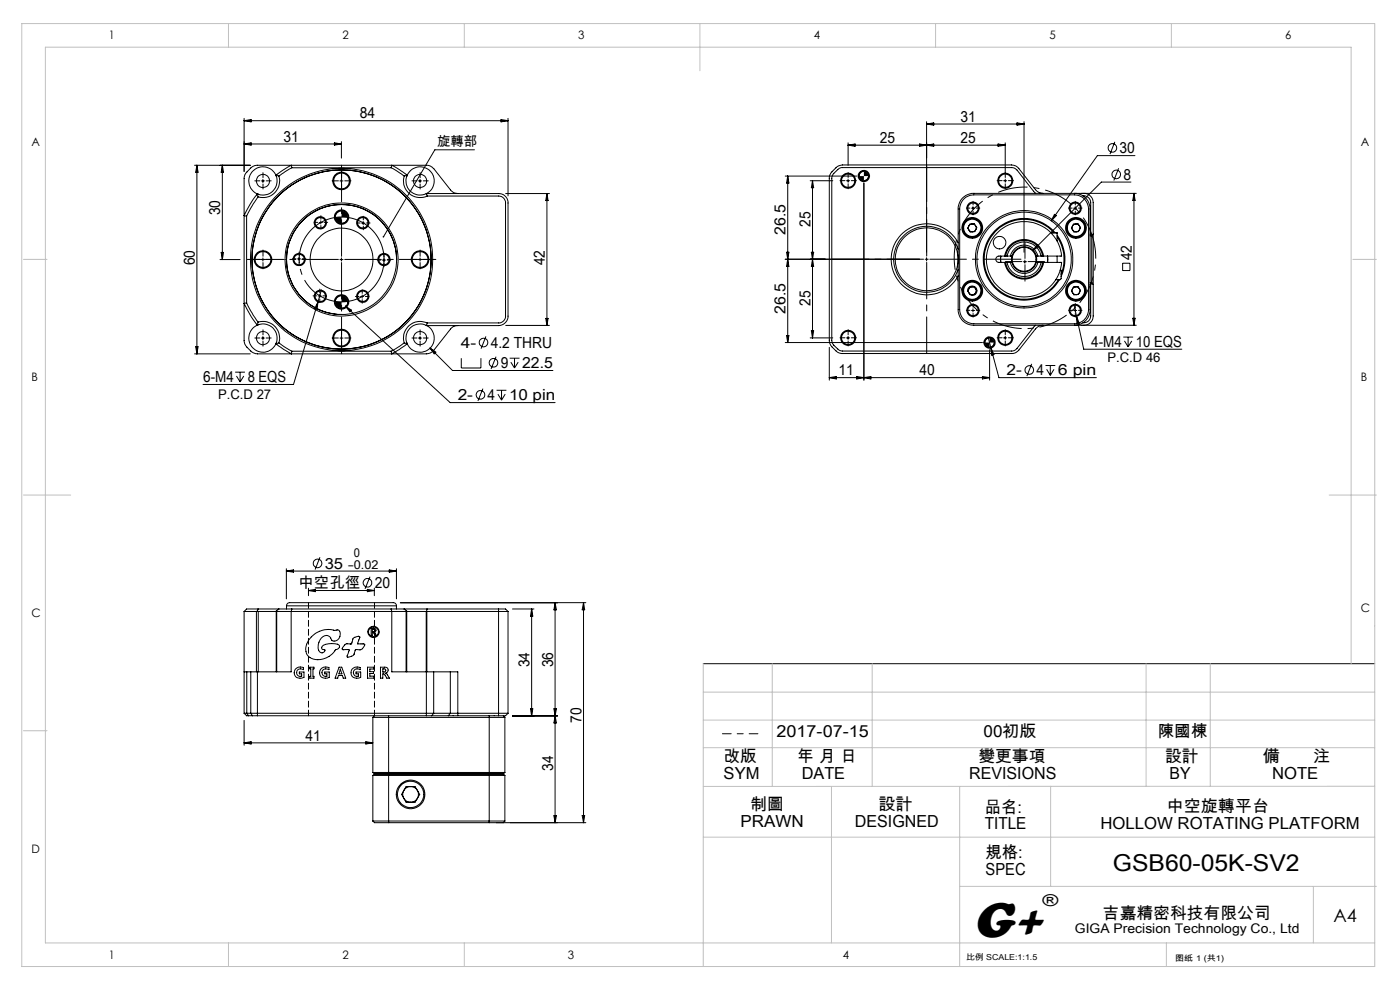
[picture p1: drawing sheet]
<svg xmlns="http://www.w3.org/2000/svg" width="297mm" height="210mm" viewBox="0 0 297 210" stroke-linecap="round" stroke-linejoin="round" font-family="sans-serif">
<g fill="none" stroke="#000" stroke-width=".21">
<path d="M41.3 35.1h11.8M41.8 35.1l.2 1.4h-.5zM41.8 35.1v40M47.2 35.1v20M47.2 35.1l.2 1.4h-.5zM51.8 25.1v11.3M51.8 25.6l1.5-.2v.5zM51.8 25.6h56M51.8 30.5h20.6M51.8 30.5l1.5-.2v.5zM55.5 38.4h.6M55.8 38.1v.6"/>
<path d="M58.6 37.2v.2M58.6 37.2l.6 .2M58.6 37.4a3 3 0 0 1-.7 3.1 3 3 0 0 1-3.1 .7M58.6 37.4a3 3 0 0 0-4.9-1.2 3 3 0 0 0 1.1 5M59.2 37.4a3.5 3.5 0 0 1-4.4 4.4M61.9 35.6l-2.7 1.8M61.9 35.6l-.1-.5-2 1.1-1.2 1M61.9 35.6h21.1M70.9 30.3l1.5 .2-1.5 .3zM72.1 38.4h.7M72.4 38.1v.6M72.4 30v3.5"/>
<path d="M83 35.6l2.8 1.8M83 35.6l.1-.5 1.6 .9 1.6 1.2M85.8 37.4a3.5 3.5 0 0 0 1 3.7 3.5 3.5 0 0 0 3.8 .5M86.3 37.2v.2M86.3 37.4a2.99 2.99 0 0 0 .8 3.2 2.99 2.99 0 0 0 3.3 .5M86.3 37.4a3 3 0 0 1 4.8-1.3 3 3 0 0 1-.7 5M86.3 37.2l-.5 .2M88.8 38.4h.6M89.1 38.1v.6M100.6 31.8h-8.3l-10.9 18.4M106.3 25.4l1.5 .2-1.5 .3zM107.8 25.1v16.4"/>
<path d="M166.6 37.4h15.2M167.1 37.4v35.3M167.1 37.4l.3 1.4h-.5zM171.9 38.3h4.8M172.4 38.3v33.4M172.4 38.3l.2 1.5h-.5zM179.6 38.3h.6M179.9 30.3v4.8M179.9 38v.7M179.9 30.8h33.4M179.9 30.8l1.5-.3v.5zM183.3 36.3a1.02 1.02 0 0 0-1.1 1.1"/>
<path d="M183.3 38.8v41.8M184.3 37.4a1.02 1.02 0 0 1-1 .9M195.1 30.5l1.5 .3-1.5 .2zM196.6 25.8v27.7M196.6 30.8l1.5-.3v.5zM196.6 26.3l1.5-.2v.5zM196.6 26.3h20.6M211.7 30.5l1.6 .3-1.6 .2zM212.9 38.3h.7M213.3 30.3v6.5M213.3 38v.7M215.8 26.1l1.4 .2-1.4 .3z"/>
<path d="M217.2 25.8v27.7M236.5 30.1l-1 2.6M237.3 35.7l-1 2.6M239.9 38.6h-6.3l-14.5 14.5M240.8 33h-8l-9.8 13.8M46.7 55.1h4.2M46.9 53.5h.5l-.2 1.6zM52.3 45.9v18.3M54.6 41.2h.2M54.6 41.2l-1.3 1.7-1.5 2.8 .5 .2M54.6 41.2l.2 .6M54.8 41.8l-1.1 1.4-1.4 2.7"/>
<path d="M55.5 55.1h.6M55.8 54.7v.7M63.1 54.9h.7M63.4 54.6v.6M67.7 47.2h.7M68.1 46.8v.7M72.1 55.1h.7M72.4 54.7v.7M72.5 44.7a1.33 1.33 0 0 0-1.4 1.4M73.8 46.1a1.33 1.33 0 0 1-1.3 1.3M76.7 47.3h.7M77 47v.7"/>
<path d="M81.1 55.2h.7M81.5 54.8v.7M84.1 55.1a11.7 11.7 0 0 0-11.6-11.7 11.7 11.7 0 0 0-11.7 11.6 11.7 11.7 0 0 0 11.7 11.7M88.8 55.1h.6M89.1 54.7v.7M90.5 41.1h15.3a1.97 1.97 0 0 1 2 2v24a2.02 2.02 0 0 1-2 2l-15.3-.1M90.5 41.1h-.1M90.5 41.1l.1 .5M90.6 41.6h15.2a1.45 1.45 0 0 1 1.4 1.5v24a1.45 1.45 0 0 1-1.4 1.4h-15.2M97.1 41.1a1.94 1.94 0 0 1-1.5-.8l-3.6-4.5a1.91 1.91 0 0 0-1.5-.7h-36.1l-.9 .3-1.1 1.1a1.78 1.78 0 0 0-.6 1.4v34.3a1.92 1.92 0 0 0 .6 1.5l.9 .9 1.3 .5h35.9a2.08 2.08 0 0 0 1.5-.8l3.6-4.5a1.79 1.79 0 0 1 1.5-.7M107.3 41.1h9.3M116 41.1v27.9"/>
<path d="M116 41.1l.3 1.4h-.5zM166.6 55h28.5M166.9 53.5h.5l-.3 1.5zM167.1 55l.3 1.5h-.5zM172.1 53.5h.5l-.2 1.5zM172.4 55l.2 1.5h-.5zM196.3 55h.6M196.6 54.7v.6M203.3 51.5a7.5 7.5 0 0 0-11.5-2.3 7.5 7.5 0 0 0 0 11.6 7.5 7.5 0 0 0 11.5-2.3M203.3 52.9a7 7 0 0 0-10.8-3.6 7 7 0 0 0 0 11.4 7 7 0 0 0 10.8-3.6M204.6 42.1l1.1-.7 .9-.1h21.3a3 3 0 0 1 3 3v21.4a3.1 3.1 0 0 1-3 3h-21.3a3 3 0 0 1-3-3v-21.4l.3-1.2zM205.7 47.5h1l.5 .8-.4 .8-1 .1-.5-.8z"/>
<path d="M206.1 44.2h.7M206.4 43.8v.7M212.3 55v.6zM212.3 54.4v.6M212.3 54.3v.7M213.1 54.3a4.2 4.2 0 0 1 4.2-3.5 4.2 4.2 0 0 1 4.1 3.5M213.1 55.7a4.2 4.2 0 0 0 4.2 3.5 4.2 4.2 0 0 0 4.1-3.5M213.3 55.7a4 4 0 0 0 4 3.3 4 4 0 0 0 3.9-3.3M213.3 54.3a4 4 0 0 1 4-3.3 4 4 0 0 1 3.9 3.3M213.6 55.7a3.7 3.7 0 0 0 3.7 3 3.7 3.7 0 0 0 3.6-3M213.6 54.3a3.7 3.7 0 0 1 3.7-3 3.7 3.7 0 0 1 3.6 3M214.3 55.7a2.98 2.98 0 0 0 3 2.3 2.98 2.98 0 0 0 2.9-2.3"/>
<path d="M214.3 54.3a2.98 2.98 0 0 1 3-2.3 2.98 2.98 0 0 1 2.9 2.3M214.7 55.7a2.68 2.68 0 0 0 2.6 2 2.68 2.68 0 0 0 2.6-2M214.7 54.3a2.69 2.69 0 0 1 2.6-2 2.69 2.69 0 0 1 2.6 2M214.7 54.3v1.4M214.7 54.3h-2.8a.67 .67 0 0 0-.7 .7 .67 .67 0 0 0 .7 .7h2.8M217.1 55.5h.7M217.4 55.2v.6M218.8 52.8l.8 .8 .3 .7M219.7 41l-3.9-4.9-1-.5h-36.3l-.5 .1-1.2 1.2-.3 .8v34.6l.4 .9 .9 .9 .8 .4h36.2l.6-.2 .4-.4 3.9-4.9M219.9 54.3v1.4M219.9 54.3h5.3a8 8 0 0 0-12.1-6.1 8 8 0 0 0 0 13.6 8 8 0 0 0 12.1-6.1h-5.3M220 51.9l.4 .3-1.3 .9z"/>
<path d="M221.3 41a2.08 2.08 0 0 1-1.6-.8l-3.6-4.4a1.94 1.94 0 0 0-1.5-.8h-35.8l-1.3 .4-1.3 1.3-.3 .9v34.8l.3 .9 1.1 1.1 .5 .4 .7 .2h36.1a1.79 1.79 0 0 0 1.5-.7l3.6-4.5a2.08 2.08 0 0 1 1.6-.8M222.2 54.3v1.3v-1.2M222.2 54.3v1.4M222.9 49.3l1.4 .1M223 49.4h1.3M223.6 49.3a8.5 8.5 0 0 0-12.6 0 8.5 8.5 0 0 0 1.2 12.5 8.5 8.5 0 0 0 12.3-2.5M223.7 45.5l.4 .2-1.1 1.1zM223.8 49.3a8.7 8.7 0 0 0-12.9-.2 8.7 8.7 0 0 0 1.2 12.9 8.7 8.7 0 0 0 12.7-2.7M224.3 49.9a8.6 8.6 0 0 1 .8 8.8M224.3 50.2a8.5 8.5 0 0 1 .8 8M224.3 49.4v1.7M224.3 54.3v1.4"/>
<path d="M224.9 57.3h.2v1.9l-.2 .1h-.9M227.7 47.5h1l.5 .8-.4 .8-1 .1-.5-.8zM227.8 44.2h.6M227.9 41a3.3 3.3 0 0 1 3.3 3.3v21.4a3.3 3.3 0 0 1-3.3 3.3M228.1 43.8v.7M229.7 41.5a1.47 1.47 0 0 1 1.7 1.5v6.7M229.9 41a1.97 1.97 0 0 1 2 2v24a1.97 1.97 0 0 1-2 2M231.2 49.7h.2M231.2 60h.4M231.2 50h.4M231.4 49.7l.3 .2M231.6 60l.1 .1"/>
<path d="M231.6 50v10M231.7 49.9l-.1 .1M231.9 49.7l-.2 .2M238.2 55.8h1.5v1.6h-1.5zM240.6 41v28M240.6 41l.2 1.5h-.5zM241.1 41h-34.5a3.3 3.3 0 0 0-3.3 3.3v21.4a3.3 3.3 0 0 0 3.3 3.3h34.5M41.3 75.1h11.8M41.5 73.5h.5l-.2 1.6zM49.9 78.9h2.1M50.2 79.8l.7 1.2M50.9 78.9v2.1"/>
<path d="M51.7 79.8l-.8 1.2M52.3 64.2l1.4 2.7 1.1 1.4M52.3 64.2l-.5 .2 1.5 2.8 1.3 1.7M54.6 68.9h.2M54.8 68.3a3.5 3.5 0 0 1 4.4 4.4M54.8 68.3l-.2 .6M54.8 68.9a3 3 0 0 1 3.1 .7 3 3 0 0 1 .7 3.1M54.8 68.9a3 3 0 0 0-1.1 5 3 3 0 0 0 4.9-1.2M55.5 71.7h.6M55.8 71.4v.7M58.6 72.9l1.6 1.2 1.6 1 .1-.6M58.6 72.7v.2"/>
<path d="M59.2 72.7l2.7 1.8M59.2 72.7l-.6 .2M61.9 74.5h21.1M67.5 64.1l-5.2 17.5h-19.2M67.5 64.1l-.2 1.5-.5-.2zM67.5 62.8h.7M67.8 62.4v.7M68.2 61.5l-.7 2.6M72.1 71.7h.7M72.4 71.4v.7M72.5 62.7a1.33 1.33 0 0 0-1.4 1.4M73.3 64.9l22.2 20.5h22.3"/>
<path d="M73.3 64.9l1.2 .9-.3 .3zM73.8 64.1a1.33 1.33 0 0 1-1.3 1.3M76.5 62.9h.7M76.8 62.6v.6M85.8 72.7l-2.8 1.8M85.8 72.7l.5 .2M86.3 72.7v.2M86.3 72.9l-1.6 1.2-1.6 1-.1-.6M88.8 71.7h.6M89.1 71.4v.7M90.4 69a2.98 2.98 0 0 0-3.3 .5 2.98 2.98 0 0 0-.8 3.2M90.4 69a3 3 0 0 1 .7 5 3 3 0 0 1-4.8-1.3"/>
<path d="M90.4 69h.1M90.6 68.5a3.5 3.5 0 0 0-3.8 .5 3.5 3.5 0 0 0-1 3.7M90.6 68.5l-.1 .5M91.2 73.8l4.8 4.8h21.3M91.2 73.8l1.3 .9-.4 .4zM97.9 76v2.1h4.1v-2.1M103.1 71.4l-1 2.6M105.2 75.7l-1 2.6M107.3 69h9.3M108.1 76h2.1M108.4 76.8l.7 1.3M109.1 76v2.1"/>
<path d="M109.9 76.8l-.8 1.3M115.8 67.5h.5l-.3 1.5zM166.6 72.7h41.8M166.9 71.2h.5l-.3 1.5zM171.9 71.7h4.8M172.1 70.2h.5l-.2 1.5zM175.9 73.7v6.9M179.6 71.7h.6M179.9 71.3v.7M181.8 79.9l1.5 .2-1.5 .3zM205.3 61.9a1.01 1.01 0 0 1 .9-1.2 1.01 1.01 0 0 1 1.1 1.1 1.01 1.01 0 0 1-1.3 .8M205.7 60.9l1-.1 .5 .8-.4 .9h-1l-.5-.8z"/>
<path d="M206.1 65.9h.7M206.4 65.5v.7M208.4 79.9l1.5 .2-1.5 .3zM209.6 71.5l.6 2.3M209.9 71.7a1.02 1.02 0 0 0-1 1M209.9 74.2v6.4M210.2 73.8l1.7 6.3h20.7M210.2 73.8l.7 1.4-.5 .1zM210.9 72.7v.1a.96 .96 0 0 1-1 .9M212.9 71.7h.7M213.3 71.3v.7M218.9 77.2l-1.1 2.6"/>
<path d="M221.8 77.5h2.1M222 78.3l.8 1.3M222.8 77.5v2.1M223.6 78.3l-.8 1.3M227.7 60.9l1-.1 .5 .8-.4 .9h-1l-.5-.8zM227.8 65.9h.6M227.8 64.5l.6 2.7M228.1 65.5v.7M228.4 67.2l1.5 6.9h20.8M228.4 67.2l.6 1.4-.5 .1zM231.2 60.4h.2M231.4 60.4v6.6a1.47 1.47 0 0 1-1.7 1.5"/>
<path d="M231.7 60.1l-.3 .3M231.7 60.1l.2 .3M238.3 71.5h2.1M238.5 72.3l.8 1.3M239.3 71.5v2.1M240.1 72.3l-.8 1.3M240.3 67.5h.5l-.2 1.5zM102.4 82.4l-1 2.6M105.3 82.8h2.1M105.6 83.6l.8 1.3M106.4 82.8v2.1M107.2 83.6l-.8 1.3"/>
<path d="M175.9 80.1l1.5-.2v.5zM183.3 80.1l1.4-.2v.5zM209.9 80.1h-34M67.9 118.2l-1 2.6M51.8 129.7h2.6M51.8 129.7v21.6M54.4 129.7v12.8M54.6 129.6l.2 .1M54.6 129.6l-.2 .1M54.8 129.2h4.4M54.8 129.2h-1.7a1.28 1.28 0 0 0-1.3 .5M54.8 129.2l-.2 .4"/>
<path d="M54.8 129.7h3.8M54.8 129.7v12.8M58.6 129.6l.1 .1M58.6 129.6v12.9M58.7 129.7h3.1M58.7 129.7v12.8M59.2 129.2h2.7M59.2 129.2l-.6 .4M60.7 120.6v6.4M60.7 121.1h23.4M60.7 121.1l1.6-.2v.5zM60.8 128.5a.87 .87 0 0 1 1.2-.7h21.4a.64 .64 0 0 1 .7 .7"/>
<path d="M60.8 128.5h23.3M60.8 128.5v.7M61.8 129.7v12.8h-7.2M61.8 129.7h21.3M61.9 129.2h21.1M61.9 129.2l-.1 .5M65.4 124.8v1.6M65.4 125.3h14M65.4 125.3l1.5-.3v.5zM66 135.1a4.8 4.8 0 0 1 5-1.4 .79 .79 0 0 1 .8 0 .79 .79 0 0 1 .4 .8 1.14 1.14 0 0 1-.5 1.3 1.14 1.14 0 0 1-1.4-.1 1.18 1.18 0 0 0-1-.9 1.18 1.18 0 0 0-1.1 .6 2.34 2.34 0 0 0-.3 3 .54 .54 0 0 0 .7 .1 .54 .54 0 0 0 .2-.7h-.3l-.3-.4a.92 .92 0 0 1 .8-.7l1.3-.2a1.73 1.73 0 0 1 1.7 .4 .96 .96 0 0 1-.9 1 4 4 0 0 1-5.7 1.3 2.7 2.7 0 0 1 .1-3.5zM73.1 136.8l.6-.2a.73 .73 0 0 0 .7 0 .73 .73 0 0 0 .4-.7l.1-.3a1.33 1.33 0 0 1 1.4-.6v.2l-.5 1.4h1a.35 .35 0 0 1 .6 .2 1.35 1.35 0 0 1-1.9 1l-.1 .1a1.41 1.41 0 0 1-1.6 1.5l-.2-.1v-.2l.5-1.3h-1.3l-.2-.2zM74.4 136.6h.1"/>
<path d="M77.9 125l1.5 .3-1.5 .2zM78.5 122.3l-1.1 2.6M78.7 133.3h.5a.44 .44 0 0 1 .5 .2 .44 .44 0 0 1-.1 .5l-.2 .1 .4 .7h-.2l-.5-.6h-.1v.6h-.3zM79 133.5a.32 .32 0 0 1 .4 0 .32 .32 0 0 1 0 .4l-.4 .1zM79.4 124.8v1.6M82.6 120.9l1.5 .2-1.5 .3zM83 129.2h2.7M83 129.2l.1 .5M83.1 129.7v12.8h8.9M83.1 129.7h3M84.1 128.5v.7M84.1 120.6v6.4"/>
<path d="M84.9 127.9h33.4M84.9 127.8h39.4M85.7 129.2h4.9M85.7 129.2l.6 .4M86.1 129.7v12.8M86.3 129.6l-.2 .1M86.3 129.7h4.1M86.3 129.6v12.9M90.4 129.7h.1M90.4 129.7l.1 22.1M90.5 129.7h.1M90.6 129.7h17.2"/>
<path d="M90.6 129.7v12.8M90.6 129.2h15.2M90.6 129.2l-.1 .5M105.8 129.2h1.4l.6 .5M105.8 129.2v22.6M107.8 129.7v21.6M108.7 129.2h4.6M112.8 129.2v22.7M112.8 129.2l.2 1.5h-.5zM117.8 127.9l.2 1.5h-.5zM117.8 127.9v46.6M123.8 127.8v46.7"/>
<path d="M123.8 127.8l.2 1.6h-.5zM51.8 151.3h.6M51.8 151.3l.5 .5h.4M51.8 142.5h.6M51.8 152.8v5.3M51.8 157.6l1.5-.3v.5zM51.8 157.6h27.3M52.4 142.5h.8M52.4 151.3h.8M52.4 142.5v8.8M52.4 151.3l.3 .5M52.7 151.8h.9"/>
<path d="M53.2 151.3h38.8M53.2 142.5h1.4M53.2 151.3l.4 .5M53.2 142.5v8.8M53.6 151.8h1M54.6 151.8h35.9M54.6 142.5v9.3M62.6 142a1.46 1.46 0 0 1 1.8-.4v.5a.84 .84 0 0 0-1.4 .3 .84 .84 0 0 0 1 1v-.5h-.5v-.4h1v1.2l-.5 .2a1.22 1.22 0 0 1-1.4-.5 1.22 1.22 0 0 1 0-1.4zM65.7 141.5h.9v.4h-.2v1.6h.2v.4h-.9v-.4h.2v-1.6h-.2zM68 142a1.42 1.42 0 0 1 1.8-.4v.5a.85 .85 0 0 0-1.4 .2 .85 .85 0 0 0 .8 1.2l.2-.1v-.5h-.5v-.4h.9v1.2a1.26 1.26 0 0 1-1.6-.1 1.26 1.26 0 0 1-.2-1.6zM71.9 141.5h.6l.8 2.4h-.5l-.2-.6h-.8l-.2 .6h-.5zM72.2 141.9l.3 1h-.6z"/>
<path d="M74.6 142a1.46 1.46 0 0 1 1.8-.4v.5a.84 .84 0 0 0-1.4 .3 .84 .84 0 0 0 1 1v-.5h-.5v-.4h1v1.2a1.28 1.28 0 0 1-1.6-.1 1.28 1.28 0 0 1-.3-1.6zM77.6 157.3l1.5 .3-1.5 .2zM78 141.5h1.3v.4h-.8v.6h.7v.4h-.7v.5h.8v.5h-1.3zM79.1 152.2h28M79.1 152.2v11.7M79.4 151.8l-.3 .4M80.7 141.5h.8a.65 .65 0 0 1 .8 .5 .65 .65 0 0 1-.5 .8l.8 1.1h-.5l-.6-1h-.3v1h-.5zM81.2 141.9l.6 .2v.2l-.2 .2h-.4zM81.8 142.8h.1M82.4 151.8v22.7M90.5 151.8h1.1M91.6 151.8h3.5"/>
<path d="M92 142.5h3.5M92 151.3h3.5M92 151.3l-.4 .5M92 142.5v8.8M95.1 151.8h8.7M95.5 151.3h12.3M95.5 142.5h1.6v9.3M95.5 151.3l-.4 .5M95.5 142.5v8.8M103.8 151.8h2M103.8 151.8v22.7M106.8 151.8l.3 .4"/>
<path d="M107.1 152.2v11.7M107.8 151.3l-.6 .5h-1.4M108.7 151.9h9.6M112.5 150.3h.5l-.2 1.6zM117.5 150.3h.5l-.2 1.6zM117.8 151.9l.2 1.4h-.5zM149.2 140.8h142.4M79.1 164.5h28M79.1 174.2h28M79.1 174.2a1.82 1.82 0 0 0 1.7 .3h1.6M79.1 163.9h28M79.1 164.5v9.7"/>
<path d="M79.1 163.9l.3 .3M79.4 164.2h27.4M79.4 164.2l-.3 .3M82.4 174.5h21.4M86.1 166.9h2l.9 1.6-.9 1.7h-2l-.9-1.7zM105.3 174.5h19M106.8 164.2l.3 .3M107.1 174.2l-.3 .3h-3M107.1 164.5v9.7M107.1 163.9l-.3 .3M117.5 173h.5l-.2 1.5zM123.5 173h.5l-.2 1.5z"/>
<circle cx="55.8" cy="38.4" r="1.4"/>
<circle cx="72.5" cy="38.4" r="1.87"/>
<circle cx="72.5" cy="38.4" r="1.66"/>
<circle cx="89.1" cy="38.4" r="1.4"/>
<circle cx="179.9" cy="38.3" r="1.4"/>
<circle cx="179.9" cy="38.3" r="1.61"/>
<circle cx="183.3" cy="37.3" r="1.01"/>
<circle cx="183.3" cy="37.3" r="1.2"/>
<circle cx="213.2" cy="38.4" r="1.59"/>
<circle cx="213.3" cy="38.3" r="1.4"/>
<circle cx="236" cy="31.4" r=".91"/>
<circle cx="236.8" cy="37" r=".91"/>
<circle cx="55.8" cy="55.1" r="1.67"/>
<circle cx="55.8" cy="55" r="1.86"/>
<circle cx="63.5" cy="55.1" r="1.1"/>
<circle cx="63.5" cy="55.1" r="1.31"/>
<circle cx="68" cy="47.3" r="1.3"/>
<circle cx="68" cy="47.3" r="1.1"/>
<circle cx="72.4" cy="55" r="19"/>
<circle cx="72.4" cy="46" r="1.53"/>
<circle cx="72.5" cy="55" r="19.3"/>
<circle cx="72.5" cy="55" r="6.7"/>
<circle cx="72.5" cy="55" r="12"/>
<circle cx="72.5" cy="55" r="11.7"/>
<circle cx="72.5" cy="46" r="1.33"/>
<circle cx="76.9" cy="47.3" r="1.3"/>
<circle cx="77" cy="47.3" r="1.1"/>
<circle cx="81.5" cy="55" r="1.09"/>
<circle cx="81.5" cy="55.1" r="1.3"/>
<circle cx="89.1" cy="55" r="1.87"/>
<circle cx="89.1" cy="55" r="1.67"/>
<circle cx="196.6" cy="55" r="6.7"/>
<circle cx="206.3" cy="48.3" r="2.01"/>
<circle cx="206.3" cy="48.3" r="1.83"/>
<circle cx="206.3" cy="48.3" r=".83"/>
<circle cx="206.3" cy="48.3" r="2.21"/>
<circle cx="206.4" cy="44.2" r="1.3"/>
<circle cx="206.4" cy="44.2" r="1.09"/>
<circle cx="212" cy="51.5" r="1.33"/>
<circle cx="217.2" cy="55" r="10"/>
<circle cx="217.2" cy="55" r="2.53"/>
<circle cx="217.3" cy="55" r="10.3"/>
<circle cx="228.1" cy="44.2" r="1.1"/>
<circle cx="228.1" cy="44.2" r="1.3"/>
<circle cx="228.2" cy="48.3" r="2.21"/>
<circle cx="228.2" cy="48.3" r="2"/>
<circle cx="228.3" cy="48.3" r="1.84"/>
<circle cx="228.3" cy="48.3" r=".84"/>
<circle cx="55.8" cy="71.7" r="1.4"/>
<circle cx="68" cy="62.9" r="1.3"/>
<circle cx="68" cy="62.9" r="1.1"/>
<circle cx="72.4" cy="64" r="1.53"/>
<circle cx="72.5" cy="71.7" r="1.87"/>
<circle cx="72.5" cy="71.7" r="1.66"/>
<circle cx="72.5" cy="64.1" r="1.34"/>
<circle cx="76.9" cy="62.9" r="1.3"/>
<circle cx="77" cy="62.9" r="1.1"/>
<circle cx="89.1" cy="71.7" r="1.4"/>
<circle cx="102.6" cy="72.6" r=".92"/>
<circle cx="104.7" cy="77" r=".92"/>
<circle cx="179.9" cy="71.7" r="1.4"/>
<circle cx="179.9" cy="71.7" r="1.6"/>
<circle cx="206.3" cy="61.7" r="2.01"/>
<circle cx="206.3" cy="61.7" r="1.83"/>
<circle cx="206.3" cy="61.7" r=".83"/>
<circle cx="206.3" cy="61.7" r="2.21"/>
<circle cx="206.4" cy="65.9" r="1.31"/>
<circle cx="206.4" cy="65.8" r="1.1"/>
<circle cx="209.9" cy="72.7" r="1.01"/>
<circle cx="209.9" cy="72.7" r="1.2"/>
<circle cx="213.3" cy="71.7" r="1.58"/>
<circle cx="213.3" cy="71.7" r="1.4"/>
<circle cx="218.4" cy="78.5" r=".92"/>
<circle cx="228.1" cy="65.8" r="1.11"/>
<circle cx="228.1" cy="65.9" r="1.31"/>
<circle cx="228.2" cy="61.7" r="2.21"/>
<circle cx="228.2" cy="61.7" r="2"/>
<circle cx="228.3" cy="61.7" r="1.84"/>
<circle cx="228.3" cy="61.7" r=".84"/>
<circle cx="101.9" cy="83.8" r=".92"/>
<circle cx="67.4" cy="119.5" r=".92"/>
<circle cx="78" cy="123.6" r=".92"/>
<circle cx="79.2" cy="134" r="1.06"/>
<circle cx="79.2" cy="134" r="1.2"/>
<circle cx="87.1" cy="168.5" r="3"/>
<circle cx="87.1" cy="168.5" r="1.66"/>
<circle cx="87.1" cy="168.5" r="2.78"/>
</g>
<path d="M81.1 52.4a9 9 0 0 0-15-3.7 9 9 0 0 0 3.8 15 9 9 0 0 0 11.4-10.5l-.2-.8" fill="none" stroke="#000" stroke-width=".21" stroke-dasharray="30.5 1.3 1.3 1.3" stroke-dashoffset="4.1" stroke-linecap="butt"/>
<path d="M231.8 50.3a15 15 0 0 0-25.1-6.1 15 15 0 0 0 6.7 24.9 15 15 0 0 0 18.7-17.7l-.3-1.1" fill="none" stroke="#000" stroke-width=".21" stroke-dasharray="6.3 1.3 1.3 1.3" stroke-dashoffset="1.7" stroke-linecap="butt"/>
<path d="M71.8 55h-19.3M72.5 54.4v-19.4M72.5 55.7v19.3M73.1 55h19.4M195.9 55h-19.3M196.6 54.3v-19.3M196.6 55.7v19.3M197.3 55h19.3" fill="none" stroke="#000" stroke-width=".21" stroke-dasharray="30.5 1.3 1.3 1.3" stroke-dashoffset="22.7"/>
<g fill="none" stroke="#000" stroke-width=".21" stroke-dasharray="30.5 1.3 1.3 1.3">
<path d="M55.1 38.4h-1M55.8 37.7v-1.1M55.8 39v1.1M56.5 38.4h1M71.8 38.4h-1.3M72.5 37.7v-1.3M72.5 39v1.4M73.1 38.4h1.4M88.5 38.4h-1.1M89.1 37.7v-1.1M89.1 39v1.1M89.8 38.4h1.1"/>
<path d="M179.3 38.3h-1.1M179.9 37.7v-1.1M179.9 39v1.1M180.6 38.3h1.1M212.6 38.3h-1.1M213.3 37.7v-1.1M213.3 39v1.1M213.9 38.3h1.1M55.1 55h-1.3M55.8 54.4v-1.4M55.8 55.7v1.3M56.5 55h1.3"/>
<path d="M62.8 54.9h-.8M63.5 54.2v-.7M63.5 55.6v.7M64.1 54.9h.8M67.4 47.2h-.8M68.1 46.5v-.8M68.1 47.8v.8M68.7 47.2h.8M76.4 47.3h-.8M77.1 46.6v-.7M77.1 48v.7M77.7 47.3h.8"/>
<path d="M80.8 55.2h-.8M81.5 54.5v-.8M81.5 55.8v.8M82.1 55.2h.8M88.5 55h-1.4M89.1 54.4v-1.4M89.1 55.7v1.3M89.8 55h1.3M205.8 44.1h-.8M206.4 43.5v-.8M206.4 44.8v.8M207.1 44.1h.8"/>
<path d="M216.8 55.5h-3.5M217.4 54.8v-3.5M217.4 56.2v3.4M218.1 55.5h3.5M227.5 44.1h-.8M228.1 43.5v-.8M228.1 44.8v.8M228.8 44.1h.8M55.1 71.7h-1M55.8 71v-1M55.8 72.4v1M56.5 71.7h1"/>
<path d="M67.2 62.8h-.8M67.8 62.1v-.8M67.8 63.4v.8M68.5 62.8h.8M71.8 71.7h-1.3M72.5 71v-1.3M72.5 72.4v1.3M73.1 71.7h1.4M76.2 62.9h-.8M76.8 62.2v-.7M76.8 63.6v.7M77.5 62.9h.8"/>
<path d="M88.5 71.7h-1.1M89.1 71v-1M89.1 72.4v1M89.8 71.7h1.1M179.3 71.7h-1.1M179.9 71v-1.1M179.9 72.3v1.1M180.6 71.7h1.1M205.8 65.8h-.8M206.4 65.2v-.8M206.4 66.5v.8M207.1 65.8h.8"/>
<path d="M212.6 71.7h-1.1M213.3 71v-1.1M213.3 72.3v1.1M213.9 71.7h1.1M227.5 65.8h-.8M228.1 65.2v-.8M228.1 66.5v.8M228.8 65.8h.8"/>
</g>
<path d="M153.3 155.6h7.5" fill="none" stroke="#000" stroke-width=".21" stroke-dasharray="30.5 1.3 1.3 1.3" stroke-dashoffset="28.6"/>
<path d="M65.4 127.8v24M79.4 127.8v24" fill="none" stroke="#000" stroke-width=".21" stroke-dasharray="1.3 .6" stroke-dashoffset=".1"/>
<g fill="none" stroke="#c0c0c0" stroke-width=".21">
<path d="M4.6 5h287v200h-287zM48.5 5v5M98.5 5v5M148.5 5v10M198.5 5v5M248.5 5v5M5 55h5M287 55h5M5 105h10M282 105h10M5 155h5M149.2 152.7h142.4"/>
<path d="M149.2 146.8h142.4M149.2 140.8v64.2M149.2 158.6h142.4M163.8 140.8v26M185 140.8v26M243.1 140.8v26M256.8 140.8v26M286.6 140.8v-130.8h-277v190h282M149.2 177.6h142.4M176.4 166.8v33.2M203.6 166.8v38.2M222.9 166.8v21.2"/>
<path d="M291.6 166.8h-142.4M203.6 188h88.4M278.6 188v12M48.5 200v5M98.5 200v5M247.4 200v5"/>
</g>
<g fill="#000">
<path d="M182.2 37.4l.1 .1a.97 .97 0 0 0 1 .8v-.9zM183.3 36.3v1.1h1a1.02 1.02 0 0 0-1-1.1zM208.9 72.7l.1 .1a.91 .91 0 0 0 .9 .9v-1zM209.9 71.7v1h1l-.1-.5a.91 .91 0 0 0-.9-.5z"/>
<path d="M81.2 50.2v.2l.3-.2-.1-.1zM71.1 46.1a1.33 1.33 0 0 0 1.4 1.3v-1.3zM72.5 44.7v1.4h1.3a1.33 1.33 0 0 0-1.3-1.4zM71.1 64.1a1.33 1.33 0 0 0 1.4 1.3v-1.3zM72.5 62.7v1.4h1.3a1.33 1.33 0 0 0-1.3-1.4z"/>
</g>
<text font-size="11" x="206.4" y="198.7">G+</text>
<text font-size="4.9" x="236.1" y="184.7">GSB60-05K-SV2</text>
<text font-size="3.9" x="282.9" y="195.5">A4</text>
<g font-size="3.5">
<text x="153.5" y="161.7">改版</text>
<text x="164.7" y="156.4">2017-07-15</text>
<text x="169.1" y="161.7">年 月 日</text>
<text x="207.6" y="161.7">變更事項</text>
<text x="208.7" y="156.4">00初版</text>
<text x="245.6" y="156.4">陳國棟</text>
<text x="247.2" y="161.7">設計</text>
<text x="267.9" y="161.7">備</text>
<text x="278.6" y="161.7">注</text>
<text x="153.5" y="165.2">SYM</text>
<text x="170.1" y="165.2">DATE</text>
<text x="205.6" y="165.2">REVISIONS</text>
<text x="248.1" y="165.2">BY</text>
<text x="269.9" y="165.2">NOTE</text>
<text x="159.1" y="171.9">制圖</text>
<text x="186.4" y="171.9">設計</text>
<text x="208.9" y="172.4">品名:</text>
<text x="247.5" y="172.2">中空旋轉平台</text>
<text x="157.1" y="175.4">PRAWN</text>
<text x="181.3" y="175.4">DESIGNED</text>
<text x="208.9" y="175.9">TITLE</text>
<text x="233.5" y="175.8">HOLLOW ROTATING PLATFORM</text>
<text x="209.1" y="182.1">規格:</text>
<text x="209.1" y="185.6">SPEC</text>
<text x="221.2" y="192.2">®</text>
<text x="234" y="194.8">吉嘉精密科技有限公司</text>
</g>
<g font-size="3.3">
<text x="76.3" y="25.1">84</text>
<text x="203.7" y="25.8">31</text>
<text x="60.1" y="30.1">31</text>
<text x="186.6" y="30.3">25</text>
<text x="203.7" y="30.3">25</text>
<text x="237.5" y="32.5">30</text>
<text x="238.3" y="38.2">8</text>
<text x="46.7" y="45.7" transform="rotate(-90 46.7 45.7)">30</text>
<text x="166.7" y="49.8" transform="rotate(-90 166.7 49.8)">26.5</text>
<text x="171.9" y="48.2" transform="rotate(-90 171.9 48.2)">25</text>
<text x="41.3" y="56.3" transform="rotate(-90 41.3 56.3)">60</text>
<text x="115.6" y="56.3" transform="rotate(-90 115.6 56.3)">42</text>
<text x="240.1" y="55.3" transform="rotate(-90 240.1 55.3)">42</text>
<text x="171.9" y="64.9" transform="rotate(-90 171.9 64.9)">25</text>
<text x="166.7" y="66.5" transform="rotate(-90 166.7 66.5)">26.5</text>
<text x="97.7" y="73.8">4-</text>
<text x="104.1" y="73.8">4.2 THRU</text>
<text x="231.5" y="73.6">4-M4</text>
<text x="240.9" y="73.6">10 EQS</text>
<text x="43.1" y="81.1">6-M4</text>
<text x="52.6" y="81.1">8 EQS</text>
<text x="106.2" y="78.1">9</text>
<text x="110.8" y="78.1">22.5</text>
<text x="177.9" y="79.6">11</text>
<text x="195" y="79.6">40</text>
<text x="213.5" y="79.6">2-</text>
<text x="219.9" y="79.6">4</text>
<text x="224.4" y="79.6">6 pin</text>
<text x="97.1" y="84.9">2-</text>
<text x="103.4" y="84.9">4</text>
<text x="108" y="84.9">10 pin</text>
<text x="63.4" y="124.8">中空孔徑</text>
<text x="68.9" y="120.7">35</text>
<text x="79.5" y="124.8">20</text>
<text x="112.3" y="141.5" transform="rotate(-90 112.3 141.5)">34</text>
<text x="117.3" y="141.5" transform="rotate(-90 117.3 141.5)">36</text>
<text x="123.3" y="153.4" transform="rotate(-90 123.3 153.4)">70</text>
<text x="64.8" y="157.1">41</text>
<text x="117.3" y="163.6" transform="rotate(-90 117.3 163.6)">34</text>
</g>
<g font-size="2.8">
<text x="92.7" y="31">旋轉部</text>
<text x="234.9" y="76.8">P.C.D 46</text>
<text x="46.3" y="84.5">P.C.D 27</text>
<text x="228" y="197.8">GIGA Precision Technology Co., Ltd</text>
</g>
<g font-size="2.6">
<text x="75.1" y="118.1">0</text>
<text x="73.8" y="120.7">-0.02</text>
</g>
<g font-size="2.5">
<text x="23.1" y="8.4">1</text>
<text x="72.7" y="8.4">2</text>
<text x="122.7" y="8.4">3</text>
<text x="172.7" y="8.4">4</text>
<text x="222.7" y="8.4">5</text>
<text x="272.7" y="8.4">6</text>
<text x="6.7" y="30.9">A</text>
<text x="288.7" y="30.9">A</text>
<text x="6.7" y="80.9">B</text>
<text x="288.7" y="80.9">B</text>
<text x="6.7" y="130.9">C</text>
<text x="288.7" y="129.9">C</text>
<text x="6.7" y="180.9">D</text>
<text x="23.1" y="203.4">1</text>
<text x="72.7" y="203.4">2</text>
<text x="120.5" y="203.4">3</text>
<text x="178.8" y="203.4">4</text>
</g>
<g font-size="1.7">
<text x="204.9" y="203.7">比例 SCALE:1:1.5</text>
<text x="249.3" y="203.8">图纸 1 (共1)</text>
</g>
</svg>
